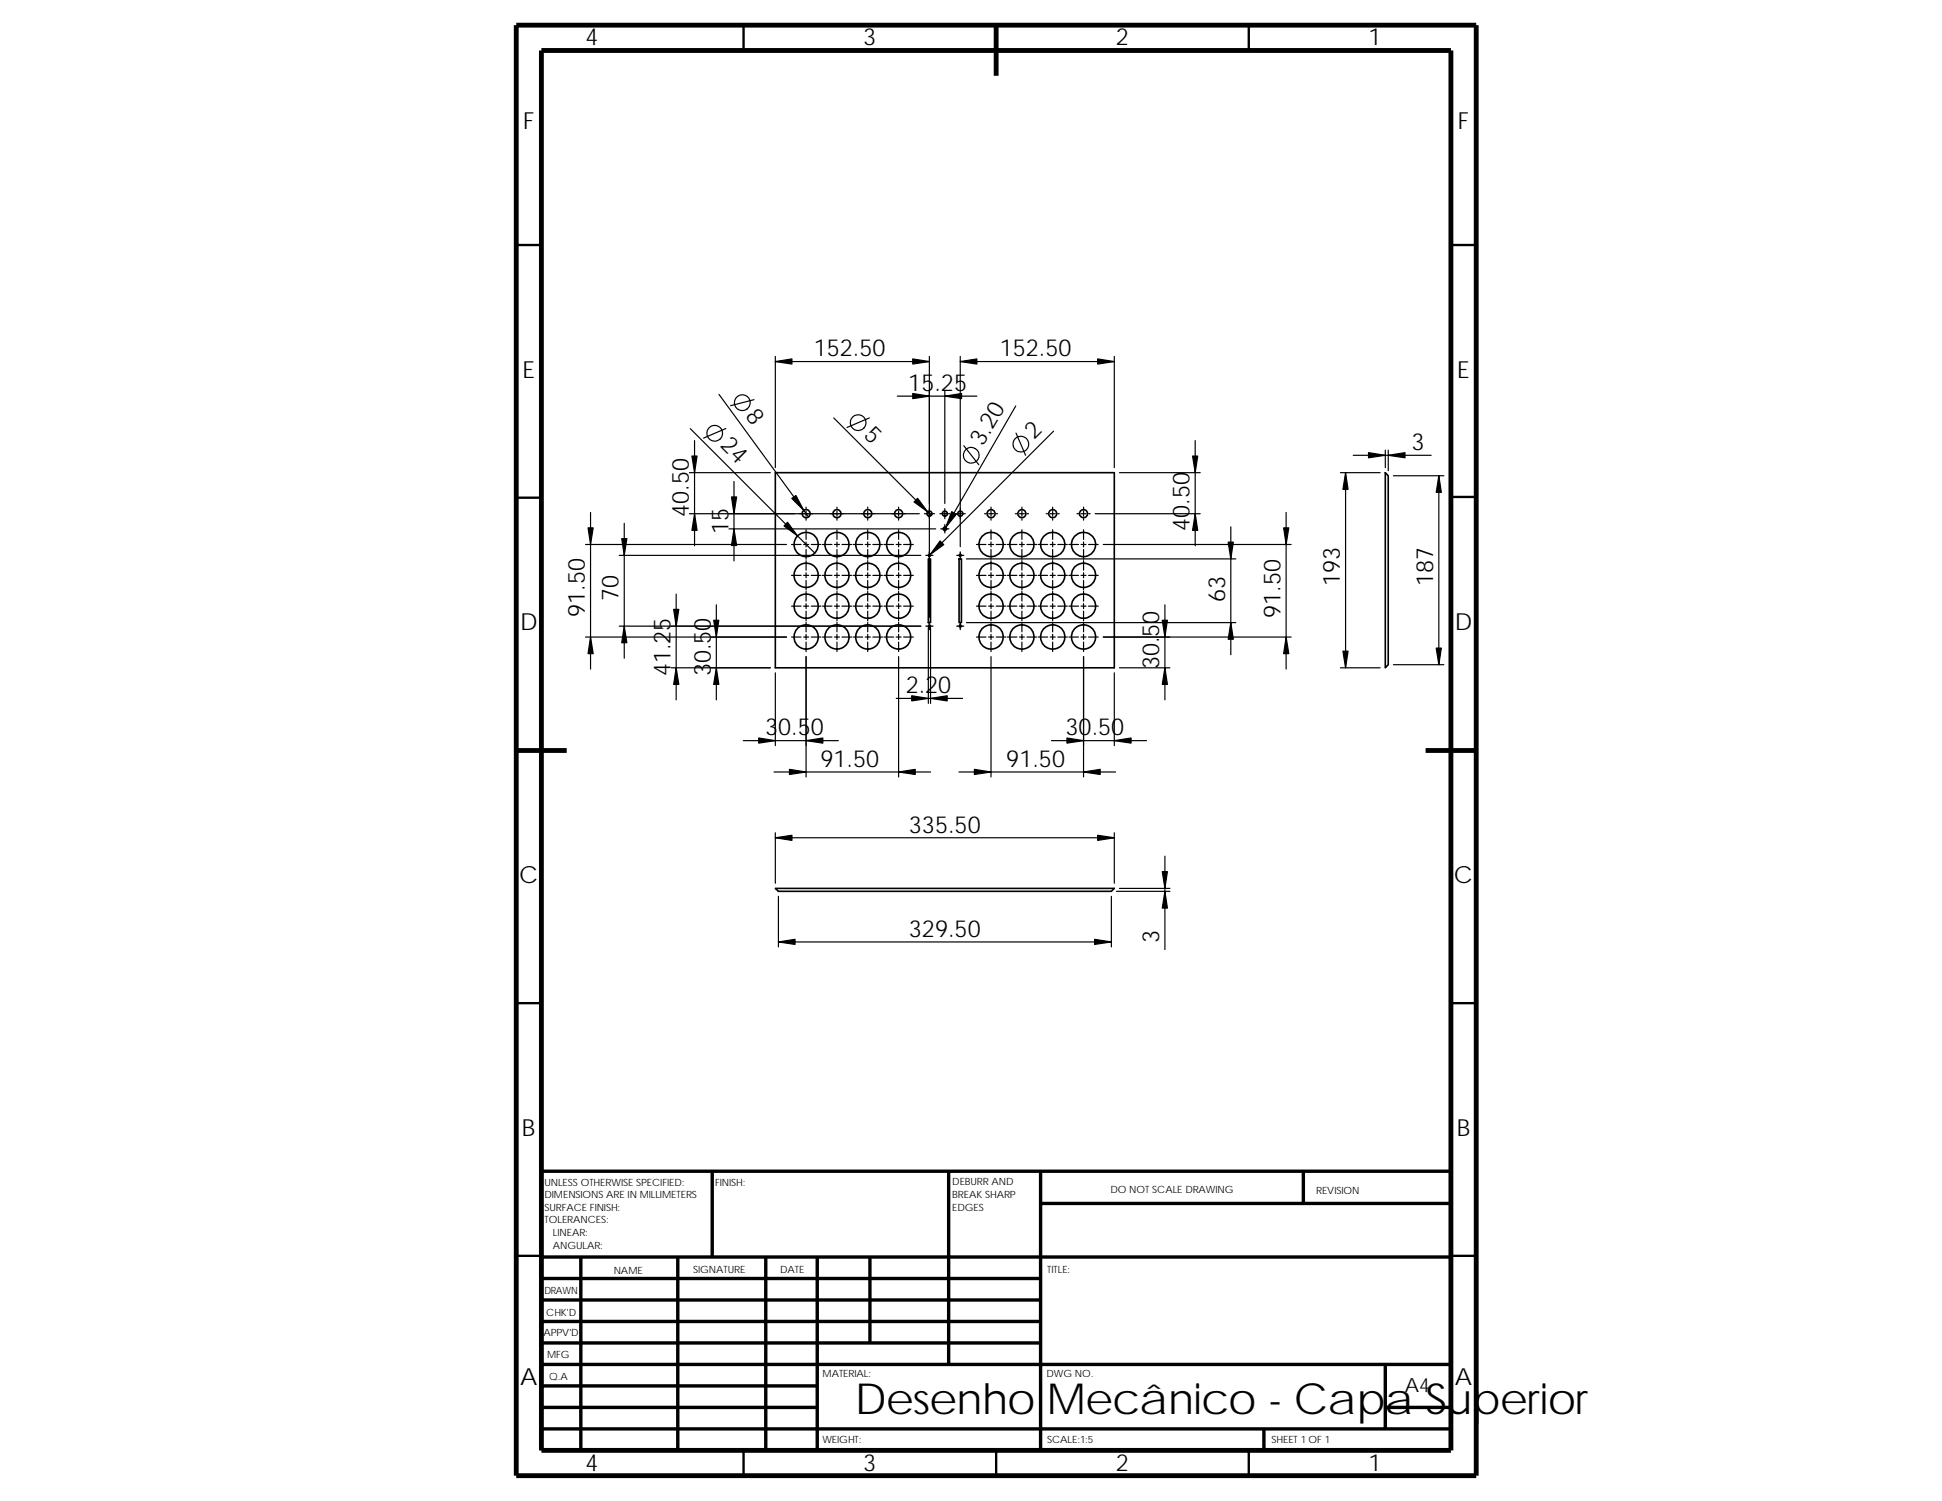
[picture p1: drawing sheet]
<svg xmlns="http://www.w3.org/2000/svg" width="279mm" height="216mm" viewBox="0 0 279 216" stroke-linecap="round" stroke-linejoin="round" font-family="sans-serif">
<g fill="none" stroke="#000" stroke-width=".34">
<path d="M107 3.6v3.7M179.7 3.6v3.7M74.3 35.2h3.6M208.7 35.2h3.7M74.3 71.6h3.6M208.7 71.5h3.7M74.3 144.3h3.6M208.7 144.3h3.7M74.3 180.6h3.6M208.7 180.6h3.7M107 208.6v3.7M143.3 208.6v3.7"/>
<path d="M179.7 208.6v3.7"/>
</g>
<g fill="none" stroke="#000" stroke-width=".49">
<path d="M102.5 168.5v12.3M136.5 168.5v27.8M149.7 168.5v40.1M149.7 173.1h59M187.5 168.5v4.6M208.7 168.5h-130.8v40.1M77.9 196.3h130.8M77.9 180.8h130.8M77.9 193.2h71.8M77.9 199.3h39.7M77.9 183.9h71.8M77.9 187h71.8"/>
<path d="M77.9 190.1h71.8M83.6 180.8v27.8M97.5 180.8v27.8M110.2 180.8v27.8M117.6 180.8v27.8M125.2 180.8v12.4M199.3 196.3v9.2M77.9 202.4h39.7M77.9 205.5h130.8M181.8 205.5v3.1M199.3 202.4h9.4"/>
</g>
<path d="M74.3 3.6h138.1v208.7h-138.1zM77.9 7.3h130.8v201.3h-130.8zM143.3 3.6v7.3M74.3 108h7.2M205.1 108h7.3" fill="none" stroke="#000" stroke-width=".7" stroke-linecap="butt"/>
<g fill="none" stroke="#000" stroke-width=".23">
<path d="M111.5 68h48.8v28.1h-48.8zM199.3 68l.4 .4v27.2l-.4 .5zM133.6 80.4h.3v9.2h-.3zM133.7 89.9l.2 .1-.2 .2-.1-.2zM138 80.4h.3v9.2h-.3zM111.5 127.8h48.8l-.4 .4h-47.9z"/>
<circle cx="116" cy="78.3" r="1.74"/>
<circle cx="116" cy="73.9" r=".58"/>
<circle cx="120.4" cy="78.3" r="1.74"/>
<circle cx="120.4" cy="73.9" r=".58"/>
<circle cx="124.8" cy="78.3" r="1.74"/>
<circle cx="124.9" cy="73.9" r=".58"/>
<circle cx="129.3" cy="78.3" r="1.74"/>
<circle cx="129.3" cy="73.9" r=".58"/>
<circle cx="133.7" cy="79.9" r=".15"/>
<circle cx="133.7" cy="73.9" r=".37"/>
<circle cx="135.9" cy="76.1" r=".24"/>
<circle cx="135.9" cy="73.9" r=".36"/>
<circle cx="138.2" cy="73.9" r=".37"/>
<circle cx="138.2" cy="79.9" r=".15"/>
<circle cx="142.6" cy="73.9" r=".58"/>
<circle cx="142.6" cy="78.3" r="1.74"/>
<circle cx="147" cy="73.9" r=".58"/>
<circle cx="147" cy="78.3" r="1.74"/>
<circle cx="151.5" cy="73.9" r=".58"/>
<circle cx="151.5" cy="78.3" r="1.74"/>
<circle cx="155.9" cy="73.9" r=".58"/>
<circle cx="155.9" cy="78.3" r="1.74"/>
<circle cx="116" cy="91.6" r="1.75"/>
<circle cx="116" cy="82.7" r="1.75"/>
<circle cx="116" cy="87.2" r="1.74"/>
<circle cx="120.4" cy="91.6" r="1.75"/>
<circle cx="120.4" cy="82.8" r="1.75"/>
<circle cx="120.4" cy="87.2" r="1.74"/>
<circle cx="124.8" cy="91.6" r="1.75"/>
<circle cx="124.8" cy="82.7" r="1.75"/>
<circle cx="124.8" cy="87.2" r="1.74"/>
<circle cx="129.3" cy="91.6" r="1.75"/>
<circle cx="129.3" cy="82.8" r="1.75"/>
<circle cx="129.3" cy="87.2" r="1.74"/>
<circle cx="138.2" cy="90.1" r=".15"/>
<circle cx="142.6" cy="87.2" r="1.74"/>
<circle cx="142.6" cy="82.8" r="1.75"/>
<circle cx="142.6" cy="91.6" r="1.75"/>
<circle cx="147" cy="87.2" r="1.74"/>
<circle cx="147" cy="91.6" r="1.75"/>
<circle cx="147" cy="82.8" r="1.75"/>
<circle cx="151.5" cy="87.2" r="1.74"/>
<circle cx="151.5" cy="82.8" r="1.75"/>
<circle cx="151.5" cy="91.6" r="1.75"/>
<circle cx="155.9" cy="87.2" r="1.74"/>
<circle cx="155.9" cy="82.8" r="1.75"/>
<circle cx="155.9" cy="91.6" r="1.75"/>
</g>
<g fill="none" stroke="#000" stroke-width=".17">
<path d="M103.4 56.7l12.9 17.7M108.5 57.5l-3.4 .9M111.5 51.3v16M111.5 52h22.2M129.1 57h11.4M133.7 51.3v37.5M135.9 56.2v16.2M138.2 51.3v27.3M138.2 52h22.1M146.1 58.4l-10.3 17.9M160.3 51.3v16M84.2 78.3h29"/>
<path d="M85 73.7v22.5M89.1 79.9h43.4M89.8 75.3v19.4M99.2 73.9h33.1M99.2 68h11.6M99.3 61.7l17.9 17.8M99.9 63.4v15.1M104.4 61.6l-3.2 1.4M104.9 76.1h29.7M105.6 69.3v11.4M113.9 78.3h1.4M115.6 78.3h.8"/>
<path d="M116 72.9v.3M116 74.6v.2M116 76.2v1.4M116 79v1.4M116 73.5v.8M116 78v.7M116.7 78.3h1.4M118.3 78.3h1.4M120 60.1l14 14M120.1 78.3h.7M120.4 76.2v1.4M120.4 79v1.4"/>
<path d="M120.4 72.9v.3M120.4 74.6v.2M120.4 78v.7M120.4 73.5v.8M121.1 78.3h1.4M122.7 78.3h1.4M124.5 78.3h.7M124.8 76.2v1.4M124.8 79v1.4M124.8 78v.7M124.8 72.9v.3M124.8 74.6v.2"/>
<path d="M124.8 73.5v.8M125.1 60.1l-3.2 1.4M125.6 78.3h1.4M127.2 78.3h1.4M128.9 78.3h.7M129.3 72.9v.3M129.3 74.6v.2M129.3 76.2v1.4M129.3 79v1.4M129.3 73.5v.8M129.3 78v.7M130 78.3h1.4"/>
<path d="M133 73.9h1.5M133.2 79.9h1M135.2 73.9h1.5M135.3 76.1h1.2M135.9 73.2v1.4M135.9 75.5v1.2M137.4 73.9h1.5M137.6 79.9h1.1M138.2 79.4v1M138.7 64.1l2.1 2.7M140.5 78.3h1.4M141.6 73.9h.3"/>
<path d="M142.2 73.9h.8M142.2 78.3h.8M142.6 72.9v.3M142.6 74.6v.2M142.6 76.2v1.4M142.6 79v1.4M142.6 73.5v.8M142.6 78v.7M143.3 73.9h.2M143.3 78.3h1.4M144.9 78.3h1.4M146.1 73.9h.2"/>
<path d="M146.2 62.3l1.4 3.2M146.7 73.9h.7M146.7 78.3h.7M147 72.9v.3M147 74.6v.2M147 76.2v1.4M147 79v1.4M147 73.5v.8M147 78v.7M147.7 73.9h.3M147.7 78.3h1.4M149.4 78.3h1.3"/>
<path d="M150.5 73.9h.2M151.1 73.9h.7M151.1 78.3h.7M151.4 72.9v.3M151.4 74.6v.2M151.4 76.2v1.4M151.4 79v1.4M151.4 73.5v.8M151.4 78v.7M151.6 62l-18 18M152.2 73.9h.2M152.2 78.3h1.4"/>
<path d="M153.8 78.3h1.4M154.9 73.9h.3M155.5 78.3h.8M155.5 73.9h.8M155.9 76.2v1.4M155.9 79v1.4M155.9 72.9v.3M155.9 74.6v.2M155.9 78v.7M155.9 73.5v.8M156.6 78.3h1.4M156.6 73.9h.2"/>
<path d="M157.6 73.9h15.1M158.7 78.3h27.1M161.1 68h11.6M172 63.4v15.1M177.1 75.8v18.4M185 73.7v22.5M192.8 68h5.8M193.6 68v28.1M194.7 65.5h11.2M199.3 64.7v2.6M199.7 64.7v3M200.5 68.4h7.2"/>
<path d="M207 68.4v27.2M84.2 91.6h29M89.1 90.1h43.4M96.6 96.1h14.2M97.3 85.4v15.3M103.1 87v13.7M111.5 96.8v10.5M113.9 82.8h1.4M113.9 91.6h1.4M113.9 87.2h1.4M115.6 91.6h.8M115.6 87.2h.8"/>
<path d="M115.6 82.8h.8M116 80.6v1.4M116 83.5v1.4M116 89.5v1.4M116 92.4v1.3M116 85.1v1.4M116 87.9v1.4M116 91.2v.8M116 82.4v.7M116 86.8v.7M116 94.4v17.4M116.7 82.8h1.4"/>
<path d="M116.7 91.6h1.4M116.7 87.2h1.4M118.3 87.2h1.4M118.3 82.8h1.4M118.3 91.6h1.4M120.1 87.2h.7M120.1 82.8h.7M120.1 91.6h.7M120.4 80.6v1.4M120.4 83.5v1.4M120.4 85.1v1.4M120.4 87.9v1.4"/>
<path d="M120.4 89.5v1.4M120.4 92.4v1.3M120.4 82.4v.7M120.4 86.8v.7M120.4 91.2v.8M121.1 87.2h1.4M121.1 82.8h1.4M121.1 91.6h1.4M122.7 87.2h1.4M122.7 82.8h1.4M122.7 91.6h1.4M124.5 87.2h.7"/>
<path d="M124.5 82.8h.7M124.5 91.6h.7M124.8 85.1v1.4M124.8 87.9v1.4M124.8 80.6v1.4M124.8 83.5v1.4M124.8 89.5v1.4M124.8 92.4v1.3M124.8 82.4v.7M124.8 86.8v.7M124.8 91.2v.8M125.6 87.2h1.4"/>
<path d="M125.6 82.8h1.4M125.6 91.6h1.4M127.2 87.2h1.4M127.2 82.8h1.4M127.2 91.6h1.4M128.9 87.2h.7M128.9 82.8h.7M128.9 91.6h.7M129.3 85.1v1.4M129.3 87.9v1.4M129.3 80.6v1.4M129.3 83.5v1.4"/>
<path d="M129.3 89.5v1.4M129.3 92.4v1.3M129.3 94.4v17.4M129.3 82.4v.7M129.3 86.8v.7M129.3 91.2v.8M130 87.2h1.4M130 82.8h1.4M130 91.6h1.4M133.6 90.3v10.9M133.7 89.6v1M133.9 90.3v10.9"/>
<path d="M134.2 90.1h-1M138.2 89.6v1M138.7 90.1h-1.1M139 89.6h38.8M139 80.4h38.8M140.5 82.8h1.4M140.5 87.2h1.4M140.5 91.6h1.4M142.2 82.8h.8M142.2 87.2h.8M142.2 91.6h.8M142.6 80.6v1.4"/>
<path d="M142.6 83.5v1.4M142.6 82.4v.7M142.6 85.1v1.4M142.6 87.9v1.4M142.6 94.4v17.4M142.6 86.8v.7M142.6 89.5v1.4M142.6 91.2v.8M142.6 92.4v1.3M143.3 82.8h1.4M143.3 87.2h1.4M143.3 91.6h1.4"/>
<path d="M144.9 82.8h1.4M144.9 87.2h1.4M144.9 91.6h1.4M146.7 82.8h.7M146.7 87.2h.7M146.7 91.6h.7M147 80.6v1.4M147 83.5v1.4M147 82.4v.7M147 85.1v1.4M147 87.9v1.4M147 86.8v.7"/>
<path d="M147 89.5v1.4M147 91.2v.8M147 92.4v1.3M147.7 82.8h1.4M147.7 87.2h1.4M147.7 91.6h1.4M149.4 91.6h1.3M149.4 82.8h1.3M149.4 87.2h1.3M151.1 91.6h.7M151.1 82.8h.7M151.1 87.2h.7"/>
<path d="M151.4 89.5v1.4M151.4 92.4v1.3M151.4 80.6v1.4M151.4 83.5v1.4M151.4 91.2v.8M151.4 82.4v.7M151.4 85.1v1.4M151.4 87.9v1.4M151.4 86.8v.7M152.2 91.6h1.4M152.2 82.8h1.4M152.2 87.2h1.4"/>
<path d="M153.8 82.8h1.4M153.8 87.2h1.4M153.8 91.6h1.4M155.5 82.8h.8M155.5 87.2h.8M155.5 91.6h.8M155.9 80.6v1.4M155.9 83.5v1.4M155.9 82.4v.7M155.9 85.1v1.4M155.9 87.9v1.4M155.9 89.5v1.4"/>
<path d="M155.9 92.4v1.3M155.9 86.8v.7M155.9 91.2v.8M155.9 94.4v17.4M156.6 82.8h1.4M156.6 87.2h1.4M156.6 91.6h1.4M158.7 91.6h27.1M160.3 96.8v10.5M161.1 96.1h7.2M167.6 87v13.7M192.8 96.1h5.8"/>
<path d="M200.5 95.6h7.2M106.9 106.5h13.7M111.4 111h22.5M111.5 119.8v7.2M128.9 100.5h9.6M138 111h22.5M151.3 106.5h13.7M160.3 119.8v7.2M111.5 120.5h48.8M112 135.5h47.9M112 128.9v7.3M159.9 128.9v7.3"/>
<path d="M160.6 128.2h7.7M161.1 127.8h7.2M167.6 123.1v13.5"/>
<circle cx="106.8" cy="57.9" r="1.14"/>
<circle cx="102.8" cy="62.3" r="1.13"/>
<circle cx="123.5" cy="60.8" r="1.13"/>
<circle cx="139.7" cy="65.5" r="1.12"/>
<circle cx="146.9" cy="63.9" r="1.13"/>
</g>
<g fill="#000" stroke="#000" stroke-width=".17">
<path d="M111.5 52l2.4-.4v.8z" fill-rule="evenodd"/>
<path d="M131.3 56.6l2.4 .4-2.4 .3z" fill-rule="evenodd"/>
<path d="M131.3 51.6l2.4 .4-2.4 .4z" fill-rule="evenodd"/>
<path d="M135.9 57l2.4-.4v.7z" fill-rule="evenodd"/>
<path d="M138.2 52l2.3-.4v.8z" fill-rule="evenodd"/>
<path d="M157.9 51.6l2.4 .4-2.4 .4z" fill-rule="evenodd"/>
<path d="M84.6 75.9h.7l-.3 2.4z" fill-rule="evenodd"/>
<path d="M89.5 77.5h.7l-.4 2.4z" fill-rule="evenodd"/>
<path d="M99.9 73.9l.4 2.4h-.8z" fill-rule="evenodd"/>
<path d="M99.5 65.6h.8l-.4 2.4z" fill-rule="evenodd"/>
<path d="M105.2 71.5h.8l-.4 2.4z" fill-rule="evenodd"/>
<path d="M105.6 76.1l.4 2.4h-.8z" fill-rule="evenodd"/>
<path d="M113.3 75.1l1.4 2-1.9-1.5z" fill-rule="evenodd"/>
<path d="M113.9 71.7l.6-.4 1.1 2.1z" fill-rule="evenodd"/>
<path d="M132 71.7l1.5 1.9-2-1.4z" fill-rule="evenodd"/>
<path d="M135.3 77.8l.5 .5-2 1.5z" fill-rule="evenodd"/>
<path d="M136.9 73.6l.7 .4-1.5 1.9z" fill-rule="evenodd"/>
<path d="M172 73.9l.3 2.4h-.7z" fill-rule="evenodd"/>
<path d="M171.6 65.6h.7l-.3 2.4z" fill-rule="evenodd"/>
<path d="M184.7 75.9h.7l-.4 2.4z" fill-rule="evenodd"/>
<path d="M193.6 68l.4 2.4h-.8z" fill-rule="evenodd"/>
<path d="M196.9 65.1l2.4 .4-2.4 .3z" fill-rule="evenodd"/>
<path d="M199.7 65.5l2.4-.4v.7z" fill-rule="evenodd"/>
<path d="M207 68.4l.4 2.4h-.8z" fill-rule="evenodd"/>
<path d="M85 91.6l.3 2.4h-.7z" fill-rule="evenodd"/>
<path d="M89.8 90.1l.4 2.4h-.7z" fill-rule="evenodd"/>
<path d="M97.3 96.1l.4 2.3h-.8z" fill-rule="evenodd"/>
<path d="M96.9 87.7h.8l-.4 2.4z" fill-rule="evenodd"/>
<path d="M103.1 96.1l.3 2.3h-.7z" fill-rule="evenodd"/>
<path d="M102.7 89.2h.7l-.3 2.4z" fill-rule="evenodd"/>
<path d="M167.6 96.1l.4 2.3h-.8z" fill-rule="evenodd"/>
<path d="M167.2 89.2h.8l-.4 2.4z" fill-rule="evenodd"/>
<path d="M177.1 89.6l.3 2.3h-.7z" fill-rule="evenodd"/>
<path d="M176.7 78h.7l-.3 2.4z" fill-rule="evenodd"/>
<path d="M185 91.6l.4 2.4h-.7z" fill-rule="evenodd"/>
<path d="M193.2 93.7h.8l-.4 2.4z" fill-rule="evenodd"/>
<path d="M206.6 93.2h.8l-.4 2.4z" fill-rule="evenodd"/>
<path d="M109.2 106.2l2.3 .3-2.3 .4z" fill-rule="evenodd"/>
<path d="M113.6 110.7l2.4 .3-2.4 .4z" fill-rule="evenodd"/>
<path d="M116 106.5l2.4-.3v.7z" fill-rule="evenodd"/>
<path d="M129.3 111l2.4-.3v.7z" fill-rule="evenodd"/>
<path d="M131.2 100.1l2.4 .4-2.4 .3z" fill-rule="evenodd"/>
<path d="M133.9 100.5l2.4-.4v.7z" fill-rule="evenodd"/>
<path d="M140.2 110.7l2.4 .3-2.4 .4z" fill-rule="evenodd"/>
<path d="M153.5 106.2l2.4 .3-2.4 .4z" fill-rule="evenodd"/>
<path d="M155.9 111l2.4-.3v.7z" fill-rule="evenodd"/>
<path d="M160.3 106.5l2.4-.3v.7z" fill-rule="evenodd"/>
<path d="M111.5 120.5l2.4-.4v.8z" fill-rule="evenodd"/>
<path d="M112 135.5l2.4-.4v.7z" fill-rule="evenodd"/>
<path d="M157.5 135.1l2.4 .4-2.4 .3z" fill-rule="evenodd"/>
<path d="M157.9 120.1l2.4 .4-2.4 .4z" fill-rule="evenodd"/>
<path d="M167.2 125.4h.8l-.4 2.4z" fill-rule="evenodd"/>
<path d="M167.6 128.2l.4 2.4h-.8z" fill-rule="evenodd"/>
</g>
<text font-size="6.2" x="123" y="203.3">Desenho Mecânico - Capa Superior</text>
<g font-size="3.4">
<text x="84.2" y="6.5">4</text>
<text x="124.2" y="6.5">3</text>
<text x="160.5" y="6.5">2</text>
<text x="196.9" y="6.5">1</text>
<text x="75.3" y="18.5">F</text>
<text x="209.7" y="18.5">F</text>
<text x="117.1" y="51.3">152.50</text>
<text x="143.8" y="51.3">152.50</text>
<text x="75.2" y="54.3">E</text>
<text x="107.2" y="59.9" transform="rotate(54 107.2 59.9)">8</text>
<text x="130.7" y="56.2">15.25</text>
<text x="209.7" y="54.3">E</text>
<text x="103.5" y="64.2" transform="rotate(45 103.5 64.2)">24</text>
<text x="124.1" y="62.7" transform="rotate(45 124.1 62.7)">5</text>
<text x="141.4" y="64.3" transform="rotate(-60 141.4 64.3)">3.20</text>
<text x="148.8" y="63.2" transform="rotate(-45 148.8 63.2)">2</text>
<text x="203.1" y="64.7">3</text>
<text x="99.1" y="74.3" transform="rotate(-90 99.1 74.3)">40.50</text>
<text x="104.8" y="76.9" transform="rotate(-90 104.8 76.9)">15</text>
<text x="171.2" y="76.3" transform="rotate(-90 171.2 76.3)">40.50</text>
<text x="84.2" y="88.8" transform="rotate(-90 84.2 88.8)">91.50</text>
<text x="89" y="86.4" transform="rotate(-90 89 86.4)">70</text>
<text x="176.3" y="86.6" transform="rotate(-90 176.3 86.6)">63</text>
<text x="184.2" y="88.9" transform="rotate(-90 184.2 88.9)">91.50</text>
<text x="192.8" y="84.3" transform="rotate(-90 192.8 84.3)">193</text>
<text x="206.2" y="84.3" transform="rotate(-90 206.2 84.3)">187</text>
<text x="74.8" y="90.7">D</text>
<text x="209.3" y="90.7">D</text>
<text x="96.5" y="97.3" transform="rotate(-90 96.5 97.3)">41.25</text>
<text x="102.3" y="97.3" transform="rotate(-90 102.3 97.3)">30.50</text>
<text x="130.3" y="99.7">2.20</text>
<text x="166.8" y="96.3" transform="rotate(-90 166.8 96.3)">30.50</text>
<text x="110.1" y="105.8">30.50</text>
<text x="153.3" y="105.8">30.50</text>
<text x="118" y="110.3">91.50</text>
<text x="144.8" y="110.3">91.50</text>
<text x="130.8" y="119.8">335.50</text>
<text x="74.7" y="127">C</text>
<text x="209.2" y="127">C</text>
<text x="130.8" y="134.7">329.50</text>
<text x="166.8" y="135.7" transform="rotate(-90 166.8 135.7)">3</text>
<text x="75.1" y="163.4">B</text>
<text x="209.6" y="163.4">B</text>
<text x="74.8" y="199.2">A</text>
<text x="209.3" y="199.2">A</text>
<text x="84.2" y="211.5">4</text>
<text x="124.2" y="211.5">3</text>
<text x="160.5" y="211.5">2</text>
<text x="196.9" y="211.5">1</text>
</g>
<text font-size="2.8" x="202.1" y="200.3">A4</text>
<g font-size="1.4">
<text x="78.3" y="170.5">UNLESS OTHERWISE SPECIFIED:</text>
<text x="78.3" y="172.3">DIMENSIONS ARE IN MILLIMETERS</text>
<text x="102.9" y="170.5">FINISH:</text>
<text x="137" y="170.5">DEBURR AND</text>
<text x="137" y="172.3">BREAK SHARP</text>
<text x="159.8" y="171.5">DO NOT SCALE DRAWING</text>
<text x="189.4" y="171.7">REVISION</text>
<text x="78.3" y="176">TOLERANCES:</text>
<text x="78.3" y="174.2">SURFACE FINISH:</text>
<text x="79.5" y="179.6">ANGULAR:</text>
<text x="79.5" y="177.8">LINEAR:</text>
<text x="137" y="174.1">EDGES</text>
<text x="88.3" y="183.2">NAME</text>
<text x="99.7" y="183.2">SIGNATURE</text>
<text x="112.2" y="183.1">DATE</text>
<text x="150.7" y="183.1">TITLE:</text>
<text x="78.4" y="186.2">DRAWN</text>
<text x="78.6" y="189.3">CHK'D</text>
<text x="78.2" y="192.2">APPV'D</text>
<text x="78.7" y="195.4">MFG</text>
<text x="79" y="198.5">Q.A</text>
<text x="118.3" y="198.1">MATERIAL:</text>
<text x="150.6" y="198.1">DWG NO.</text>
<text x="118.3" y="207.6">WEIGHT:</text>
<text x="150.6" y="207.6">SCALE:1:5</text>
<text x="182.9" y="207.6">SHEET 1 OF 1</text>
</g>
</svg>
